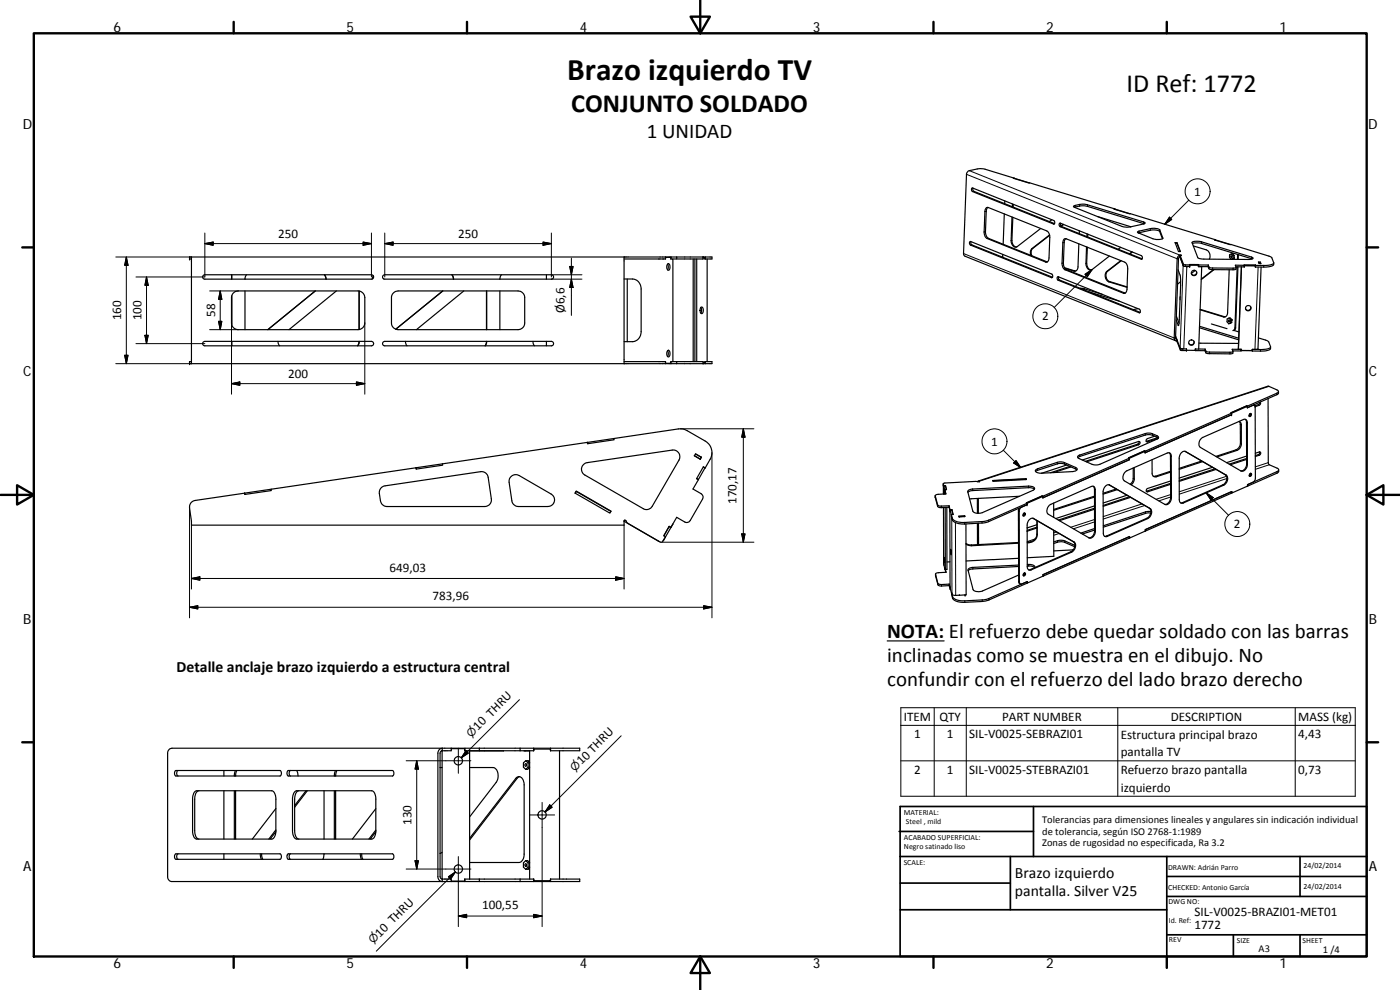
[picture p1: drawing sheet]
<svg xmlns="http://www.w3.org/2000/svg" width="420mm" height="297mm" viewBox="0 0 420 297" stroke-linecap="round" stroke-linejoin="round" font-family="sans-serif">
<g fill="none" stroke="#000" stroke-width=".36">
<path d="M291.7 56.4l24.6 9.8a.57 .57 0 0 1-.1 1l-24.4-9.7-.2-.4zM292 56.5v.4l.3 .5 24.2 9.7M304.2 53.5l4.8 1.4M304.3 53.5h-.2l30.4 9.2M304.3 53.4l-9.4-2.8-1.4 .1-2.6 .5-.6 .5-.2 .6-.9 23.8 .1 .5 63.5 25.6M57.5 77.1v32M187.3 77.7h12.4M187.3 77.1v32M187.3 77.1h-130.4v.6h.6M199.7 77.2h.1M199.7 77.1h-12.4M199.7 77.1h1.7"/>
<path d="M199.7 77.1v.6M199.7 77.7v-.5h1.6v.5h.6v30.8M200.4 79.2l.2 .8-.2 1M200.4 79.2a.54 .54 0 0 1 .6 .2 .54 .54 0 0 1 .1 .6 .69 .69 0 0 1-.7 1 1.55 1.55 0 0 1 0-1.8zM200.8 77.1v.1M201.4 77.1h9.6M201.4 77.1v.6M203.1 77.1v.6M208 77.7v30.8M208.5 77.7v30.8M209.1 77.7v30.8M211 77.1v.6h-9.1"/>
<path d="M211 77.1h2.7v.6h-2.1v-.4h-.6M211.7 77.1v.6M212.2 77.7v30.8M291.1 72.5l24.7 9.8a.6 .6 0 0 1-.2 1l-24.3-9.8a.71 .71 0 0 1-.2-1zM291.4 72.5l-.1 .5 .4 .5 24.2 9.7M296 62.4l.6-.1 17.5 7a2.09 2.09 0 0 1 1 2l-.3 6.1a.97 .97 0 0 1-1 1.2l-17.5-7a1.95 1.95 0 0 1-1-2l.3-6.4zM296.5 62.2l-.5 .9-.2 6.4a2.32 2.32 0 0 0 .9 2l17.6 7.1M300.9 76.3v.9M301.4 64.2l-.3 9.1M301.6 60.3l-.1 .8M303.7 65.1l-.2 7.1a1.47 1.47 0 0 0 1.8 1.8l7-5.4M303.9 61.2l-.1 .8"/>
<path d="M304 65.2l-.3 6.9a1.73 1.73 0 0 0 1.4 2M304.1 61.3v.8M315 70.5l-5.3 4.1a1.78 1.78 0 0 0-.3 2M315 70.6l-5.1 3.9a1.83 1.83 0 0 0-.2 2.2M315.7 65.9l-.8 .6M318 67l24.6 9.8a.58 .58 0 0 1-.1 1l-24.3-9.8a.7 .7 0 0 1-.2-1zM318.3 67v.5l.3 .4 24.2 9.8M319.1 67.3l-.7 .5M319.2 67.4l-.7 .5M319.4 71.8l.6-.2 17.5 7.1a2.09 2.09 0 0 1 .9 2l-.2 6.1a1.04 1.04 0 0 1-1 1.2l-17.6-7.1a1.91 1.91 0 0 1-.9-1.9l.3-6.4zM319.9 71.6l-.5 .9-.3 6.4a2.15 2.15 0 0 0 1 2l17.6 7M322.2 61.8l2.3-.5 1.7 .1 17.5 5.5-.3 .3-4.1 .9h-2.1l-14.9-6z"/>
<path d="M322.4 62.2l2.3-.5 1.6 .2 17.1 5.3M323.8 73.2l-.3 6.9a1.09 1.09 0 0 1-1.2 1.2l-2.7-.8M323.9 69.3v.8M326.1 74.1l-.2 4.9a1.48 1.48 0 0 0 1.9 1.9l5.1-4.1M326.2 70.2v.8M326.3 74.2l-.2 4.8a1.81 1.81 0 0 0 1.5 2M326.5 70.3l-.1 .8M329.4 65l10 3.1M334.4 62.8l30.3 9.1M334.5 62.7h.1M334.5 62.7h-.2l4.9 1.4M336.3 74.2l-.7 .6"/>
<path d="M336.3 78.2l-4.1 3.2a2.03 2.03 0 0 0 .6 3.2l5.4 1.6M336.5 78.3l-4.1 3.1a1.98 1.98 0 0 0 .6 3.1l5.3 1.6M339.7 75.6l-.7 .5M339.8 75.6l-.7 .6M341.4 69.5l4.3-1 1.8 .1 .6 .4 .9 2.4a3.1 3.1 0 0 1-3 .2l-4.5-1.7zM341.6 69.9l3.9-.9 2 .1 .5 .3 .9 2.2M352.7 72.8h.5l1.1 2.7h-.6zM352.7 72.9h.5l1 2.6M353.2 72.8v.2M354.1 77l1 2.8M354.1 77l-.4 .6-.9 23.8 .4 .4M354.1 77h.2"/>
<path d="M354.2 77.3h.1M354.2 77.3l1 2.6h1.8v-.4M354.3 76.8l-.1 .5M354.3 76.9l.9 2.5 1.8 .1M354.4 76.6a1.02 1.02 0 0 0-1.1 1l-.9 23.8a.73 .73 0 0 0 .9 .9M354.4 76.6h.1M354.4 76.6l-.1 .3M355.9 79.9h.3M357 79.5h2.7M357 79.6h2.7M357 79.4l2.7 .2M357.7 72.7l.9-.3 1.8 .1 15.6 4.9a.82 .82 0 0 1-1.1 .5l-13.6-.2-1.5-.2-.3-.2z"/>
<path d="M357.9 73.1l.8-.2 1.7 .1 15.4 4.7M358.1 73.8l3.9 1.2a2.07 2.07 0 0 1 .9 2.7M359.7 79.9v.1M359.7 79.9h.1M359.7 79.4v.5M359.7 79.6v.4h.9M359.7 79.5v.5M359.7 80h2.9l.4 .8 .7 .1h6.6l.6-.1 .1-.6M359.7 79.5h2.9M360.6 80h.1M362.6 79.5l.3 .7 .8 .2 6.6 .1 .7-.2-.3-.7h2.7M362.6 79.5v.5"/>
<path d="M364.6 72l4.8 1.4M364.7 71.9v.1M364.7 71.9l-.2 .1 16.8 5 .4 .4 .5 1.4a1.86 1.86 0 0 1-2.1 .8h-3.3M369.5 76.2h.6M370 76.2l.4 .5M370 77.6l-.5 .2M370 76.8l-.5-.6-.5 .2v.9l.5 .5M370 76.8v.8M370.1 76.2h-.1M370.4 76.7l-.4 .1M370.4 76.7v.8M370.4 77.5l-.8 .3"/>
<path d="M370.4 77.5l-.4 .1M371.4 76.3v1.5M371.7 76.4l-.1 1.4M373.4 79.7l3.4 .1M373.4 79.8v.3M373.4 79.6l3.4 .2M373.4 79.6v.5M376.8 79.8v.3M376.8 79.5l-.1 .3M376.8 79.5v.1M376.8 79.5l-3.4 .1M376.8 79.6v.5"/>
<path d="M377.7 78.6h.5l.2 .5h-.5zM377.7 78.8h.5l.1 .3M378.2 78.6v.3M382.3 78.9a1.16 1.16 0 0 1-1.4 1.1l-4.1 .1M61 82.7l.5-.3h50a.66 .66 0 0 1 .6 .7 .66 .66 0 0 1-.6 .7h-50a.65 .65 0 0 1-.6-.4 .65 .65 0 0 1 .1-.7zM69.5 89.3a2 2 0 0 1 2-2h36a2.08 2.08 0 0 1 2 2v7.6a2.04 2.04 0 0 1-2 2h-36a2 2 0 0 1-2-2M69.5 82.4v1.4M69.5 89v8.2M69.6 82.4v1.4M69.6 88.8v8.7M73.5 83.7v.1M73.5 87.3v11.6"/>
<path d="M74 82.4l-.5 1.3M94.6 87.3l-14.2 11.6M97.3 82.4l.5 1.4M97.4 82.4l.5 1.4M101 87.3l-14.3 11.6M107.7 87.3v11.6M107.8 87.3v11.6M112 82.7l-.2 1M115 82.7l.5-.3h50a.66 .66 0 0 1 .6 .7 .66 .66 0 0 1-.6 .7h-50a.65 .65 0 0 1-.6-.4 .65 .65 0 0 1 .1-.7zM118 88l.8-.6 .7-.1h36a2.05 2.05 0 0 1 2 2v7.6a2 2 0 0 1-2 2h-36a2 2 0 0 1-2-2v-7.6zM132.9 87.3l-14.1 11.5 14.1-11.5M135.6 82.4l.4 1.4"/>
<path d="M135.7 82.4l.4 1.4M139.2 87.3l-14.2 11.6M146 87.3v11.6M146.1 87.3v11.6M150 83.7v.1M150 87.3v11.6M150.5 82.4l-.5 1.3M164 82.4v1.4M187.3 83.7h2.5a2.8 2.8 0 0 1 2.6 3v12.8a2.84 2.84 0 0 1-2.6 3h-2.5M188.2 83.7v18.8M210.3 92.3a.5 .5 0 0 1 .6 0 .5 .5 0 0 1 .2 .6 .81 .81 0 0 1-.7 1.1l-.1-.1a1.58 1.58 0 0 1 0-1.6zM210.3 92.2l.3 .8-.3 1"/>
<path d="M317.3 83.1l.2-.1 24.4 9.8a.61 .61 0 0 1 0 1.1l-24.3-9.8-.3-.3zM317.7 83.1v.6l.3 .3 24.2 9.7M319.5 80.3l3.3 1M324.1 86.5l1.3 .2 5.3 1.6M326.9 87.6l9 2.7M341.5 92.6l-1.4 .3M353 94.9l.9 2.1M353.6 80.9l.6 1.7 .1 1.2-.4 12.4-.2 1.5-.7-1.6M354.2 89l-.1 .9M354.3 84.5l-.9 .8M358.7 81.2l-1.2 .9M359.1 81.6a.84 .84 0 0 1-.5 .9 .84 .84 0 0 1-1-.4"/>
<path d="M360 98.3l11.7 3.7M360 97.9l11.7 3.6M360.2 92.8l7.5 2.3M360.6 80l-.9 24.8M363.5 97.2l4.7 1.4M364.2 80.9l-3.7 2.8M364.4 80.9l-3.9 3M368.8 95.4h.4l.5 .5M368.8 95.4l-.5 .3-.1 .8 .6 .6M368.8 95.4l.5 .6v.8M368.9 80.9l-.5 12.9a1.09 1.09 0 0 1-1.2 1.3l-7-2.2M369.3 96.9v.1"/>
<path d="M369.3 97l-.5 .1M369.3 96.8l-.5 .3M369.6 96.8l-.3 .2M369.6 96.8h-.3M369.7 95.9l-.1 .9M369.7 95.9l-.4 .1M370.3 99.1l1.5 .5M370.9 80.1h2.5M371.3 80.1l-.7 18.3-.2 .6-.4 .2M371.5 80.1l-.7 18.2-.2 .6-.5 .3M372.6 80.1l-.9 24.7M373.4 80v.1"/>
<path d="M375.4 92.1a.83 .83 0 0 1-.6 1 .83 .83 0 0 1-1-.4M376.7 80l.1 .1M378.5 80.1l-1 24.5-1.7 .2v.4h-3.3M57.5 108.5h-.6v.6h130.4M61 102.7l.5-.3h50a.67 .67 0 0 1 .6 .7 .67 .67 0 0 1-.6 .7h-50a.66 .66 0 0 1-.6-.4 .66 .66 0 0 1 .1-.7zM69.5 102.4v1.4M69.6 102.4v1.4M83.4 102.4l.5 1.4M107.7 102.4l-.4 1.4M107.8 102.4l-.4 1.4M115 102.7l.5-.3h50a.67 .67 0 0 1 .6 .7 .67 .67 0 0 1-.6 .7h-50a.66 .66 0 0 1-.6-.4 .66 .66 0 0 1 .1-.7zM121.7 102.4l.4 1.4"/>
<path d="M146 102.4l-.4 1.4M146.1 102.4l-.5 1.4M160 102.4l.4 1.4M164 102.4v1.4M187.3 108.5h12.4M199.7 109.1h-12.4M199.7 109h.1M199.7 109.1h1.7M199.7 108.5v.6M199.7 108.5v.5h1.6v-.5h9.7v.6M200.4 105.3l.2 .7-.2 1M200.4 105.2a.54 .54 0 0 1 .6 .1 .54 .54 0 0 1 .1 .7 .66 .66 0 0 1 0 .7 .66 .66 0 0 1-.7 .3 1.52 1.52 0 0 1 0-1.8z"/>
<path d="M200.8 109v.1M201.4 109.1h9.6M201.4 108.5v.6M203.1 108.5v.6M211 108.9h.6v-.4h2.1v.6h-2.7M211.7 108.5v.6M352.8 100.9l1.4 3.6 1.9 .2M353.3 102.5v.1M353.3 102.6l1 2.5 1.8 .1v-.5M353.3 102.1v.4M354.2 104.5l.8 .2M356.1 104.7v.4h2.6v-.4"/>
<path d="M358.3 102.4a.83 .83 0 0 1-.5 1 .83 .83 0 0 1-1-.4M358.7 104.7l.1 .5M358.7 104.7l1 .1M358.8 104.7v.5M358.8 105.2h2.8M359.7 104.7l2 .1M359.8 102.9l11.9 .1M361.6 105.2l.3 .7 .9 .2 6.5 .1 .7-.2v-.5M361.7 104.8l.2 .6 .9 .2 6.3 .1 .9-.2-.2-.7h2.7v.5h-2.5M361.7 104.8l-.1 .4M371.6 104.7l.1 .1M371.7 104.8h.8v.3"/>
<path d="M372.5 105.2h3.3M375.8 105.2v.1M375.8 105.2h.1M377.7 101.4l2.9 1 .7 1.6a1.89 1.89 0 0 1-2.1 .8h-3.3l-.1 .5M380.6 119.6v19.4l.3 .4 2.4 1.1a.52 .52 0 0 1 .4 .5 .52 .52 0 0 1-.4 .5l-8.9 3.9v.4M381.3 104.1a1.11 1.11 0 0 1-1.4 1.2h-4.1M383.7 117.5v.5l-.3 .4-9 3.9M132.8 139.2l.1 .4-8 1.2-.1-.4M175.1 139.4l1.1-.6 25.5-3.8a2.01 2.01 0 0 1 2 .9 2.01 2.01 0 0 1 .1 2.1l-8.1 13.9a1.95 1.95 0 0 1-2.7 .7l-17.5-10.1a1.98 1.98 0 0 1-.4-3.1zM176.3 132.7l-51.4 7.6M176.3 132.7h.1M176.3 132.7l.1 .4"/>
<path d="M184.2 131.6l20.3-2.9 1.7 .5 5.5 3.2a4 4 0 0 1 1.4 5.4l-1.4 2.6-.6-.3M184.2 131.6l.1 .4-8 1.1v-.4M184.2 131.6l-7.9 1.1M208.4 136.7l1.7 1M208.7 136.2l1.7 1M208.7 136.2l1.8 1-.3 .6-1.8-1zM210.1 137.7l.1 .1M210.4 137.2l-.3 .5M210.4 137.2l.1 .1M320.1 139.5l-7.4 2.5M321 140l-5.7 1.8M323.6 136.7l20.1-6.6 1.7-.1 1.8 .7a.52 .52 0 0 1 .5 .5 .52 .52 0 0 1-.5 .6l-17.6 7.6-1.9-.1-4-1.8-.3-.4z"/>
<path d="M324.8 138l16.9-5.5a.5 .5 0 0 1 .5 .5 .5 .5 0 0 1-.5 .5l-15.6 5.1M338.9 137.9l-25.9 11.5v-.5l-4.8 2.1M338.9 137.5l-25.9 11.4M338.9 137.5v.4M341.8 132.5l-.2 .7-15.9 5.2M343.5 135.3v.1M343.6 135.4l-4.7 2.1v.4M343.6 135.4l-.2-.1-4.7 2.1M343.7 135.4l39.5-17.4a.51 .51 0 0 0 .5-.5 .51 .51 0 0 0-.5-.5l-2.7-1.1-86.9 28.4M343.7 135.4l-.1 .4M343.7 135.4l-.2-.1-4.8 2.1 .2 .1M345.7 137.9l.1 4.1a.97 .97 0 0 0 1.3 1l4.2-1.4"/>
<path d="M346.5 130.9l-2.1 .7a.5 .5 0 0 0-.5 .5 .5 .5 0 0 0 .5 .5l3.2-1M347.4 131.3l-3.4 1.1M347.6 131.5l-2.2-1h-1.4l-19.9 6.4-.6 .4M350.9 135.9l.4 .9v12.4a1.97 1.97 0 0 1-1.7 2.1M354.6 135.8l.6-.4 .6 .1 12.2 7.1a1.96 1.96 0 0 1-.7 3l-12.2 5.3a.87 .87 0 0 1-.9-.1 .87 .87 0 0 1-.3-.9v-12.7zM355.6 135.4l12.2 7.1a1.97 1.97 0 0 1-.8 3l-12.1 5.3-.6 .1M360.5 131.6l12.7-5.7a.85 .85 0 0 1 .9 .1 .85 .85 0 0 1 .2 .9l.1 12.4a1.78 1.78 0 0 1-1.9 2l-12.3-7.1a1.9 1.9 0 0 1 .3-2.6zM360.6 138.3l-6.7 2.2M361 138.5l-7.1 2.3M364.9 136.9l6-1.9a2.15 2.15 0 0 0 1.4-2l-.1-5.6-.3-1 .6 .9v5.9a2.22 2.22 0 0 1-1.3 1.9l-6 2M369.4 123.9l4.7-2.1 .2 .1v.5l1.8-.8 .5 .3 .1 22-.6 .8-1.7 .7v.5l-4.7 2v-.4M373.7 125.8l.4 .7v12.7a1.93 1.93 0 0 1-1.7 2.1"/>
<path d="M374.1 136.8l-6 2M374.1 137.6l-5.2 1.7M374.1 121.8h.1M374.1 137.8l-4.9 1.6M374.3 122.3h.1M374.4 122.3v-.4l-.3-.1-4.7 2.1 .2 .1v.4l-26 11.5v-.5M375.1 124.1v.3l-.2 .3M375.3 124.1v.4l-.4 .4M376.2 121.5l.2 .1M376.7 136l1.2-.4a.49 .49 0 0 1 .5 .5 .49 .49 0 0 1-.5 .5l-1.2 .4M378 120.7l-.3 .7-1.1 .4M378 135.6l-.1 .7-1.2 .4"/>
<path d="M378.2 120.6a.62 .62 0 0 1-.3 1l-1.3 .4M81.4 146.8v.4l-8 1.2v-.4l.1 .4M114.3 146.4l1.3-.6 28.6-4.3a2 2 0 0 1 2.3 1.7l1 6.5a1.98 1.98 0 0 1-2 2.3h-29.3a2.05 2.05 0 0 1-2-1.7l-.4-2.6zM124.8 140.4l-66.2 9.8a1.98 1.98 0 0 0-1.7 2.2l.6 5.2h129.8v-.5a.67 .67 0 0 1 .2-1l1 1M124.9 140.3l-.1 .1M124.9 140.3l.1 .4M153.3 143.1a2 2 0 0 1 2.5-.4l9.6 5.6a2 2 0 0 1 .9 2.2 2 2 0 0 1-1.9 1.5h-8.8a2.05 2.05 0 0 1-2-1.7l-.8-5.9zM172.9 147.4l.1 .1M172.9 147.3l10.5 6.1-.4 .6-10.4-6zM173 147.5l10.4 6M173 147.5l-.3 .5M187.3 156.4l11 6.3 .5-.1 .9-1.5"/>
<path d="M200.8 158l-1.6 2.8M200.8 158l.5 .3M200.9 157.9l-.1 .1M201.3 158.3l-1.6 2.8M201.9 157.2l-.6 1.1M209.1 143.6l.5 .3M209.6 143.9l-1.6 2.8 2.4 1.4 .5 .6 .1 .6-3.9 6.9-.3 .4-1.1 .1-2.6-1.5-1.7 3-.6-.3-1.6 2.8 .5 .4M209.6 143.9h.1M211.1 140.1l.5 .3M211.1 140.1l-2 3.5M211.6 140.4l-2 3.5-.5-.3M211.6 140.4h.1"/>
<path d="M280.7 148.7l.7 3.3 .9 .3 2.5-.1M283.1 145.2l.2 .5M283.1 145.2l.1 .9M283.1 145.7l.1 .5 .1-.5M283.1 145.8v2.4M283.3 145.7h.5l.3 1.2h-.5v.5M283.4 148.2l-.1-.4v.4M283.5 147.4h.1M283.5 147h.1M283.5 147v.4M283.5 147.4l.1 .4M283.6 147.4l.2 .8"/>
<path d="M283.6 147.8h.1M283.6 147.8v.4M283.7 152.3v18.6M283.8 145.7v.2M284 146.9l-.3-1.1h-.5l.7 2.4-2.5 .1-.7 .5 .8 2.9 .6 .1h2.7M284.2 152.2v18.6l-.5 .1-.5-2v-16.6M284.8 151.8v.4M284.8 151.8l.3 1.1M284.8 152.2l.3 1.2M285.1 153.2v22.9l.5 2M285.1 152.9v.5M285.2 153.1l-.1 .3"/>
<path d="M285.7 152.9l.4 1.5h-.6M285.7 152.9v.2M285.7 152.9h-.6M285.7 153.1h-.5l.3 1.3M285.7 153.1l.3 1.3M287.9 155h1.6M287.9 155.1h.1M289.5 154.7v.3M289.5 154.7v.2M289.5 154.7l-1.7 .2v.2l1.7-.1M289.9 157.2l.1 21.3-2.1 .1M290.7 147.1l1.2-.4 16.8-.8a1.65 1.65 0 0 1 1.8 .7l-.5 .5-15.2 6.7-.8 .2a2.06 2.06 0 0 1-2-.6l-1.6-5.8z"/>
<path d="M293.3 149.6v4.4M293.3 157l.1 6.4M293.5 144.4l.5 .1zM293.5 144.5l-9.9 .4-.5 .3M293.6 149.5v4.5M293.7 157v6.4M305.9 148.9l-14.9 .8M305.9 152.5l-.3 .8 .1 21.2 .2 .6 .3 .2M307.2 154.1l.1 .2-.3 .2M307.4 153.9v.6l-.3 .2M307.9 143.6l.1 .3-10 .5-.1-.2 10-.6v.3l-.1-.2-9.9 .6M308.2 151.4l-11.8 5.3-1.3 .2-5.6 .3a3.8 3.8 0 0 1-3.7-1.2l-.3-1.6"/>
<path d="M308.2 151l-11.8 5.2-1.3 .3-6.1 .3a3.5 3.5 0 0 1-3.2-1.3l-.3-1.1M308.2 151v.4l-1.8 .9-.5 .9v21.4l.2 .6 .4 .1 1.8-.8M308.3 159.4h.1M308.3 158.4h.1M308.9 155.9l.7-.4 .6 .1 12.2 7a1.99 1.99 0 0 1-.8 3.1l-12.1 5.3a.82 .82 0 0 1-.9-.1 .82 .82 0 0 1-.3-.9v-12.4l.1-.9zM310 155.5l12.1 7.1a1.97 1.97 0 0 1-.7 2.9l-12.7 5.5M310.4 146.8l-.4-.3-1.1-.2-17 .9-.8 .1-.6 .4M311 140.9l7.1-2.3 1.1 .1 3.6 1.6a.61 .61 0 0 1 .4 .7 .61 .61 0 0 1-.8 .4l-9.8 .6a1.43 1.43 0 0 1-1.9-.9zM311.2 156.2v4a2.64 2.64 0 0 1-2.9 2.4M311.2 157.4l-2.9 1M311.2 158.2l-2.9 .9M311.2 158.4l-2.9 1"/>
<path d="M311.3 156.2v4.2a2.62 2.62 0 0 1-3 2.5M312.8 148.8v.1M313 148.9l-.3-.1-4.7 2.1M313 148.9v.4M313 148.9l-.2-.1-4.8 2.1 .2 .1M314.9 151.6l12.6-5.6a.84 .84 0 0 1 .9 .1 .84 .84 0 0 1 .3 .8v12.5a1.74 1.74 0 0 1-1.9 2l-12.2-7.1a1.83 1.83 0 0 1 .3-2.7zM316.2 159.1l.1 7.8-8 .4M316.2 150.9v4.3M321.4 140.1l-5.1 1.7M323.2 141l-3.7-1.8-1.4-.2-6.7 2.1-.6 .4M328.1 145.9l.4 .9v12.5a1.93 1.93 0 0 1-1.7 2.1M328.5 149.1l-12.3 4"/>
<path d="M328.5 148.9l-12.3 4M328.5 158.6l-4.2 1.4M328.5 159l-3.7 1.2M328.5 151.8l-11.7 3.8M328.5 152.5l-10.9 3.5M328.5 152.8l-10.6 3.4M332.8 145.5l12.4 7.1a1.96 1.96 0 0 1-.7 3l-12.2 5.4a.84 .84 0 0 1-.9-.2 .84 .84 0 0 1-.3-.8v-12.4a1.83 1.83 0 0 1 1.9-2.1M335 146.7l-3.9 1.3M335.3 146.9l-4.2 1.4M337.7 141.6l12.6-5.7a.84 .84 0 0 1 .9 .1 .84 .84 0 0 1 .3 .9l.1 12.5a1.78 1.78 0 0 1-2 2l-12.2-7.1a1.88 1.88 0 0 1 .3-2.7zM338.2 148.6l-7.1 2.3M339 149l-7.9 2.7"/>
<path d="M339.3 149.2l-8.2 2.7M340.1 140.4l-.1 3.7-.8 1.2M340.4 140.3v3.7l-.3 .8-.6 .7M343.7 159.3h.1M343.8 158.9v.4M345 152.5a1.98 1.98 0 0 1-.8 3l-12.7 5.4M345.3 153.9l-1.3 .1-12.9 4.2M345.4 153.5l-1.6 .1-12.7 4.2M351.3 145l-7.3 2.4M351.3 144.3l-6.9 2.3a.5 .5 0 0 0-.4 .5 .5 .5 0 0 0 .5 .5l6.8-2.3M351.3 141.4l-4.5 1.5h-.7M363.9 140.2l-10 3.2"/>
<path d="M364.7 140.7l-10.8 3.5M365 140.8l-11.1 3.6M369.7 147.5v.4l-25.9 11.4M369.7 147.5l-26 11.4v.4l-4.7 2.1v-.4M374.4 145.8h.1M375.1 142.1l.1 .3-.3 .2M375.3 142l.1 .4-.4 .5M383.7 141v.5l-.4 .5-8.9 3.8M197.6 162.4l.3 .1M199.7 161.1h.1M199.7 161.1l-.7 1.1M280.8 172.3l.8 2.9 .7 .2 2.6-.1"/>
<path d="M280.8 172.3l.8 3.3 .7 .2 2.6-.1M283.2 168.7h.1M283.2 168.7l.1 .9M283.2 168.6v.1M283.4 167.3l.1 1.6zM283.6 170.8h.1M283.6 170.6l.2 1.1M283.7 170.9l.3 .8-2.8 .2-.4 .4M284.9 175.3v.4M284.9 175.7l.3 1.2M284.9 175.3l.3 1.1M285.1 168.6h-.9"/>
<path d="M285.2 176.9h.1M285.2 176.4v.5M285.2 176.4h.1M285.3 164.8l.1 1.7zM285.6 177.9h.1M285.6 177.9a.93 .93 0 0 0 1.2 .7h1.2M287.9 178.6h.1M288 178.6h.1M305.7 162.8l-14.2 .7-1.6-.4M305.7 163l-14.1 .7-1.7-.5M305.7 167.5l-15.8 .8M305.7 169.5l-13.7 .7a1.25 1.25 0 0 0-1.5 .9l1.5 5.8a2.55 2.55 0 0 0 2.9 .4l10.8-4.8"/>
<path d="M305.7 170l-14.3 .8-.8 .4M307.3 172l.1 .3-.3 .2M307.5 171.9l-.1 .6-.3 .2M308.3 174.5v.4l-11.9 5.2-1.6 .4-5.7 .2a3.6 3.6 0 0 1-3.2-1.2l-.3-1.6M308.3 174.5l-12.2 5.3-7 .5a3.4 3.4 0 0 1-3.2-1.3l-.3-1.1M308.3 169.4h.4a1.43 1.43 0 0 1 1.9 .8l-1-.3-1.3-.1M313 172.8h.1M313.1 172.8l25.9-11.4v-.4l-26 11.4v.5l-4.7 2v-.4M313.1 172.4v.4M316.3 163.1l1.3-.5h1.5l3.4 1.4M316.3 162.6l1.6-.5h1.2l3.5 1.5M322.1 165l-5.8 .3"/>
<path d="M266.3 192.3h17M52.6 231.3l31.4-.1a1.02 1.02 0 0 1 0 1.6h-31.2a1.04 1.04 0 0 1-.2-1.5zM53.5 231.2a.99 .99 0 0 0 0 1.6M58.3 237.7l.7-.4h22.5a2.21 2.21 0 0 1 1.3 2.5l-.1 10.2a1.89 1.89 0 0 1-1.2 1.8h-22.5a2.14 2.14 0 0 1-1.2-2.5v-9.9zM59.7 237.3a2.13 2.13 0 0 0-1.3 2.5l.1 9.8a1.96 1.96 0 0 0 1.2 2.2M67.2 231.2v1.6M67.2 237.3v14.5M70.3 232.8h.1M70.3 237.3v14.5M70.7 231.2l-.4 1.6M70.7 232.8h.1M70.7 237.3v14.5"/>
<path d="M71 231.2l-.3 1.6M86.4 231.2h31.4a1.02 1.02 0 0 1 0 1.6h-31.3a1.09 1.09 0 0 1-.1-1.6zM87.2 231.2a1.05 1.05 0 0 0 0 1.6M88.5 237.5l.5-.2h22.5a2.15 2.15 0 0 1 1.3 2.5v9.8a2.02 2.02 0 0 1-1.3 2.2h-22.5a2.2 2.2 0 0 1-1.2-2.5v-9.9l.3-1.3zM89.1 231.2l.3 1.6M89.7 237.3a2.18 2.18 0 0 0-1.3 2.5v9.8a2.02 2.02 0 0 0 1.3 2.2M91.9 237.3l-3.5 4.4M92.2 237.3l-3.8 4.9M97.2 237.3v14.5M100.3 232.8h.1M100.3 237.3v14.5M100.7 231.2l-.4 1.6"/>
<path d="M100.7 232.8h.1M100.7 237.3v14.5M101.1 231.2l-.4 1.6M132.1 230.3h.6M132.3 230.3h-.2M132.6 225.3h.1M132.7 225.3h.1M132.7 225.3v38.5M132.7 225.3l-.5 .2-.1 .5v37l.1 .5 .5 .3M132.7 225.3h2.7v-.7h4v.7h1.5v38.5M132.7 224.5h-81.1a1.46 1.46 0 0 0-1.3 1.5v37a1.39 1.39 0 0 0 1.3 1.5h81.1M132.7 224.5v.8"/>
<path d="M132.7 224.5a1.46 1.46 0 0 0-1.3 1.5v37a1.38 1.38 0 0 0 1.3 1.5M135.4 224.5h-2.7M135.4 224.5h4.1v.8M135.4 224.5v.1M139.5 224.5h4.4M140.9 225.3h3M140.9 230.3h7a2.78 2.78 0 0 1 1.2 4.2l-8.2 10.6M143.9 225.3h12.2M143.9 224.5h12.2M143.9 224.5v.8M151.1 225.3h-10.2M155.9 233l-.7 .6-14.3 18.4"/>
<path d="M156.1 224.5h17.9v.8h-8.8M156.1 225.3h4.1M156.1 224.5v.8M157.3 225.3h1.7M157.6 229.2a.31 .31 0 0 1 .4 .3 .31 .31 0 0 1-.4 .3zM157.7 225.3h.1M157.8 228.2h.7l.5 .6M158.5 230.2l-.7 .6M158.5 228.9l-.7-.7-.7 .7v1.3l.7 .6M158.5 230.2h.5M158.5 228.9h.5M158.5 228.9v1.3"/>
<path d="M159 225.3v38.5M159 230.3l-.6 .5h-.6M160.2 224.5v.8M160.2 225.3v-.6h5v.6M165.2 224.5v.8M167.9 225.3v38.5M52.6 256.3l31.5-.1a1.07 1.07 0 0 1-.1 1.6h-31.2a1.04 1.04 0 0 1-.2-1.5zM53.5 256.2a.99 .99 0 0 0 0 1.6M67.2 256.2v1.6M78.1 256.2l.4 1.6M78.5 256.2l.3 1.6M82.8 249.6l-1.7 2.2"/>
<path d="M82.8 242.6l-7.1 9.2M82.8 249l-2.1 2.8M86.4 256.2h31.4a1.02 1.02 0 0 1 0 1.6l-31.5-.1a1.23 1.23 0 0 1 .1-1.5zM87.2 256.2l-.4 .8 .4 .8M97.2 256.2l-.3 1.6M108.1 256.2l.4 1.6M108.6 256.2l.3 1.6M112.8 249.6l-1.7 2.2M112.8 249.1l-2.1 2.7M112.8 242.6l-7 9.2M132.1 256v.1M132.7 255.7l-.6 .4"/>
<path d="M140.9 251.5l13.9-17.9a1.3 1.3 0 0 1 1.5-.5 1.3 1.3 0 0 1 .8 1.3l.2 .7v21.2a2.27 2.27 0 0 1-1.6 2.5h-14.8M157.6 259.2a.3 .3 0 0 1 .4 .3 .3 .3 0 0 1-.4 .3zM157.8 258.2l.7 .7v1.3M157.8 258.2h.6l.6 .5M157.8 258.2l-.7 .7v1.3l.7 .6M158.5 258.9h.5M132.7 263.8h.1M132.7 263.8v.7M135.4 264.4v.1M139.5 263.8v.7M143.9 264.5h12.2M143.9 263.8h-4.5v.6h-4v-.6h-2.7"/>
<path d="M143.9 263.8v.7M143.9 263.8h12.2M143.9 264.5h-11.2M156.1 263.8v.7M156.1 263.8h4.1M158.5 260.2l-.7 .6M158.5 260.2h.5M159 260.3l-.5 .5h-.7M160.2 263.8v.7M160.2 263.8v.4h5v-.4M165.2 263.8h8.8v.7h-17.9M165.2 263.8v.7"/>
<circle cx="369.5" cy="77" r=".25"/>
<circle cx="358.3" cy="81.9" r=".82"/>
<circle cx="368.9" cy="96.3" r=".25"/>
<circle cx="374.6" cy="92.4" r=".82"/>
<circle cx="357.5" cy="102.8" r=".81"/>
<circle cx="375.2" cy="124.6" r=".44"/>
<circle cx="307.4" cy="154.5" r=".43"/>
<circle cx="375.3" cy="142.6" r=".42"/>
<circle cx="307.4" cy="172.4" r=".42"/>
<circle cx="137.5" cy="228.3" r="1.26"/>
<circle cx="162.7" cy="244.5" r="1.25"/>
<circle cx="137.6" cy="260.8" r="1.25"/>
</g>
<g fill="#000">
<circle cx="56.9" cy="77.7" r=".18"/>
<circle cx="56.9" cy="77.1" r=".18"/>
<circle cx="357" cy="79.9" r=".18"/>
<circle cx="56.9" cy="109.1" r=".18"/>
<circle cx="56.9" cy="108.5" r=".18"/>
<circle cx="356.1" cy="105.1" r=".18"/>
<circle cx="372.5" cy="104.8" r=".18"/>
<circle cx="369.6" cy="124.4" r=".18"/>
<circle cx="285.2" cy="153.4" r=".18"/>
<circle cx="308.2" cy="151.4" r=".18"/>
<circle cx="289.6" cy="178.5" r=".18"/>
</g>
<g fill="none" stroke="#000" stroke-width=".3">
<path d="M290.1 52.3l63.2 25.3h.4M290.9 51.2l63.2 25.4 .1 .4v-.4M292.3 57.4l-.5 .1M34.7 77.1h22.8M37.9 77.1v32M37.9 77.1l.5 2.5h-1zM61.5 69.9v13.2h-20.7M61.5 73.1l2.5-.5v1zM61.5 73.1h50M109 72.6l2.5 .5-2.5 .5zM111.5 69.9v13.2M115.5 69.9v13.2"/>
<path d="M115.5 73.1l2.5-.5v1zM115.5 73.1h50M163 72.6l2.5 .5-2.5 .5zM165.5 69.9v13.2M171 79.9h1l-.5 2.5zM171.5 77.4v17.2M289.2 76.1l63.2 25.3h.4M291.7 73.5h-.4M295.8 69.5l-.5 .1M296 63.4l-.4 .1M296.7 71.5l-.4 .1M303.7 72.1l-.2 .1"/>
<path d="M309.9 74.5l-.2 .1M314.2 78.5l-.4 .1M316.4 67.2h-.2M318.6 67.9l-.4 .1M319.1 78.9l-.4 .1M319.4 72.8h-.4M322.7 61.6v.5M324 61.3v.5M326.1 79h-.2M326.4 61.4l-.1 .5M341.9 69.3v.5M342.7 77.7l-.2 .1"/>
<path d="M343.2 66.6v.5M345.2 68.6v.5M348.1 69l-.1 .4M349 71.4v.1M351 65.2l.7 .6-2.1 1.5zM354.3 76.9l-.1 .4M354.4 76.6v.1M355.1 79.7l-.9 24.7M355.1 79.7h.1M355.2 79.3v.5M355.7 79.5v.4M356.2 79.9h.1"/>
<path d="M356.2 79.9l-.9 24.8M356.8 60l-7.2 7.3M360.6 72.6v.4M375.6 77.1v.5M379.3 79.7v.4M44 83.1v20M44 83.1l.5 2.5h-1zM62.9 98.9h8.6M62.9 87.3h8.6M65.6 96.4h1l-.5 2.5zM66.1 87.3l.5 2.5h-1zM66.1 87.3v11.6"/>
<path d="M69.5 96.9v21.4M109.5 96.9v21.4M165.5 82.4h9.2M165.5 83.8h9.2M171.5 83.8l.5 2.5h-1zM315.8 83.2l-.2 .1M318 84l-.4 .1M320.1 80.9h-.5M322.5 81.3h-.2M325.4 86.7v.3M325.6 82.3l2.2-1.4-1.5 2.1zM327.8 80.9l-11.4 11.3"/>
<path d="M332.4 81.4h-.2M333 84.5l-.2 .1M337.6 87.9l-.4 .1M342.1 93.8l-.2 .1M353.6 97.6h.1M362.8 80.1v.5M363.9 80.4v.5M367.4 95l-.2 .1M370.1 80.5l-.1 .4M370.8 98.3l-.2 .1M377.6 80.1l-1 24.7M34.7 109.1h22.8"/>
<path d="M37.4 106.6h1l-.5 2.5zM40.8 103.1h20.7M43.5 100.6h1l-.5 2.5zM69.5 115.1l2.5-.5v1zM69.5 115.1h40M107 114.6l2.5 .5-2.5 .5zM352.9 101.6l.3 .2M353.2 101.9v.4M353.3 102l-.1 .3M353.3 102.2v.4M354.3 104.5l-.1 .5M354.8 104.7v.5"/>
<path d="M361.9 105.3v.5M363 105.6v.5M369.1 105.7v.5M378.3 104.9v.4M380.8 115.9l-86.9 28.6M383.2 118v.4M204.2 128.7h22.1M213.7 135.8v49.6M223.1 128.7v34M223.1 128.7l.5 2.5h-1zM301.1 135.1l5.3 5.2M304.9 138.2l1.5 2.1-2.2-1.4z"/>
<path d="M317.3 138.7v.5M319.5 138.8v.4M324.1 136.5v.4M341.4 133.3l.3 .2M343.7 130.1v.4M344.1 132.4l.3 .2M345.9 130.2v.4M347.2 130.7v.5M351.3 136.8l.2 .1M355.7 135.4l.1 .1M370.9 135l.3 .1M372.2 127.4l.3 .1"/>
<path d="M372.3 133l.2 .2M374.1 126.7l.2 .2M374.1 139.2l.3 .1M376 121.6h.1M377.6 121.4l.3 .2M377.6 136.4l.3 .2M380.6 138.8l-3.9 1.3M380.9 139.4l-4.2 1.4M56.9 152.1v33.3M57.5 157.6v19.1M187.3 157.6v19.1M280.7 148.8v.4"/>
<path d="M281.4 151.5v.4M282.5 151.8v.5M283.1 145.2v.4M283.2 145.8l-.1 2.4M283.2 152.3v16.6M285.6 155.3l.1 22.9M285.8 155.5v.5M286.7 156.8l.1 21.8M289.5 156.8v.4M291.9 146.7v.5M294 144.4v.1M294.7 156.5v.4"/>
<path d="M296.7 156.1v.4M305.6 153.3l.3 .1M306.6 152.2h.1M308.3 159.4h.1M308.7 145.9v.4M310 155.5l.2 .1M311.4 140.7v.4M317.1 159.6l-.8 .3M322.8 140.3v.4M328.5 146.8l.2 .1M328.5 156.6l-6.4 2.1M328.5 159.3l.2 .1"/>
<path d="M328.5 155.9l-7.2 2.3M332.8 145.5h.2M340.1 143.6l.3 .1M342.7 151.2l-11.6 3.8M343.5 151.7l-12.4 4M343.8 153.6v.5M344.1 147.4l.4 .2M344.2 155.5l.3 .1M345 152.5l.2 .1M346.8 142.9l.3 .1M351.3 148.4l-4.3 1.4M351.3 149.2l.3 .2"/>
<path d="M351.3 149.1l-3.5 1.2M354.9 150.8l.2 .1M362 147.9l2.1 1.4-.7 .7zM362 147.9l6.7 6.7M367 145.5l.3 .1M367.8 142.5l.2 .1M368.1 142.9l-14.2 4.7M368.2 143.6l-14.3 4.7M383.3 141.5v.5M57.5 173.6l2.5-.5v1zM57.5 173.6h129.8M184.8 173.1l2.5 .5-2.5 .5z"/>
<path d="M198.6 162.7h27.7M222.6 160.2h1l-.5 2.5zM280.8 172.3v.5M281.4 175l.1 .4M282.6 175.4v.4M283.2 168.7v.4M285.9 179v.5M291.5 163.5l.1 .2M292 170.2v.5M296.8 179.6v.4M305.7 174.5l.2 .1M308.7 169.4v.4"/>
<path d="M308.7 162.6l.1 .2M309.2 170.9l.3 .1M310.6 161.7l-2.3 .8M311.2 160.2l.1 .2M317.4 162.2v.5M317.9 160.1l-1.6 .5M319.6 162.3v.5M321.4 165.5l.2 .2M322.1 162.6h.3M332.1 160.8l.2 .2M56.9 182.2l2.5-.5v1zM56.9 182.2h156.8"/>
<path d="M211.2 181.7l2.5 .5-2.5 .5zM289.5 180.3v.4M294.8 180v.5M155.9 209.9l-17.5 17.5M270.4 212.3h136.3v26.6h-136.3zM270.4 217.6h136.3M280.4 212.3v26.6M290 212.3v26.6M335.5 212.3v26.6M388.7 212.3v26.6M125.1 228.3v32.5M125.1 228.3l.5 2.5h-1z"/>
<path d="M137.6 224.5v7.5M139.8 225.3l.8 .7-2.2 1.4zM141.3 228.3h-19.4M186.4 220.8l-22.8 22.8M270.4 228.3h136.3M124.6 258.3h1l-.5 2.5zM137.6 257v21M159 244.5h7.4M162.7 240.7v37.3M165 241.5l.7 .7-2.1 1.4zM134.6 263.1l2.1-1.5-1.5 2.2zM136.7 261.6l-23.8 23.8"/>
<path d="M137.6 274.8l2.4-.5v1.1zM137.6 274.8h25.1M141.3 260.8h-19.4M160.2 274.3l2.5 .5-2.5 .6z"/>
<circle cx="359.4" cy="57.4" r="3.8"/>
<circle cx="313.7" cy="94.9" r="3.7"/>
<circle cx="298.5" cy="132.4" r="3.7"/>
<circle cx="371.3" cy="157.2" r="3.7"/>
</g>
<g fill="none" stroke="#000" stroke-width=".71">
<path d="M10.1 10h400.1v277h-400.1zM70.1 6.6v3.4M140.2 6.6v3.4M207.3 5h5.8l-2.9 5zM210.2 0v10M280.2 6.6v3.4M350.2 6.6v3.4M6.7 74.2h3.4M410.2 74.2h3.4M.2 148.5h9.9M5.1 145.6l5 2.9-5 2.9zM410.2 148.5l5-2.9v5.8z"/>
<path d="M410.2 148.5h9.9M6.7 222.7h3.4M410.2 222.7h3.4M70.1 287v3.4M140.2 287v3.4M210.2 287l2.9 5h-5.8zM210.2 287v10M280.2 287v3.4M350.2 287v3.4"/>
</g>
<g fill="none" stroke="#000" stroke-width=".51">
<path d="M269.8 249.5h40.4M270.1 257h140.1M270.1 242h140.1v45h-140.1zM303.2 257v16M310.2 242v15M350.2 257v30M390.2 257v12M270.1 273h80.1M270.1 265h33.1M350.2 269h60M350.2 263h60M350.2 280.5h60"/>
<path d="M370.2 280.5v6.5M390.2 280.5v6.5"/>
</g>
<g fill="#000" stroke="#000" stroke-width=".3">
<path d="M37.9 77.1l.5 2.5h-1zM61.5 73.1l2.5-.5v1zM109 72.6l2.5 .5-2.5 .5zM115.5 73.1l2.5-.5v1zM163 72.6l2.5 .5-2.5 .5zM171 79.9h1l-.5 2.5zM351 65.2l.7 .6-2.1 1.5zM44 83.1l.5 2.5h-1zM65.6 96.4h1l-.5 2.5zM66.1 87.3l.5 2.5h-1zM171.5 83.8l.5 2.5h-1zM325.6 82.3l2.2-1.4-1.5 2.1z"/>
<path d="M37.4 106.6h1l-.5 2.5zM43.5 100.6h1l-.5 2.5zM69.5 115.1l2.5-.5v1zM107 114.6l2.5 .5-2.5 .5zM223.1 128.7l.5 2.5h-1zM304.9 138.2l1.5 2.1-2.2-1.4zM362 147.9l2.1 1.4-.7 .7zM57.5 173.6l2.5-.5v1zM184.8 173.1l2.5 .5-2.5 .5zM222.6 160.2h1l-.5 2.5zM56.9 182.2l2.5-.5v1zM211.2 181.7l2.5 .5-2.5 .5z"/>
<path d="M125.1 228.3l.5 2.5h-1zM139.8 225.3l.8 .7-2.2 1.4zM124.6 258.3h1l-.5 2.5zM165 241.5l.7 .7-2.1 1.4zM134.6 263.1l2.1-1.5-1.5 2.2zM137.6 274.8l2.4-.5v1.1zM160.2 274.3l2.5 .5-2.5 .6z"/>
</g>
<text font-size="9.4" x="170.2" y="24.1">Brazo izquierdo TV</text>
<g font-size="7.9">
<text x="338.1" y="27.7">ID Ref: 1772</text>
<text x="171.4" y="33.6">CONJUNTO SOLDADO</text>
</g>
<g font-size="6.3">
<text x="194.1" y="41.3">1 UNIDAD</text>
<text x="266.2" y="191.4">NOTA: El refuerzo debe quedar soldado con las barras</text>
<text x="266.2" y="198.6">inclinadas como se muestra en el dibujo. No</text>
<text x="266.2" y="205.8">confundir con el refuerzo del lado brazo derecho</text>
</g>
<g font-size="4.7">
<text x="53" y="201.6">Detalle anclaje brazo izquierdo a estructura central</text>
<text x="304.6" y="263.5">Brazo izquierdo</text>
<text x="304.6" y="268.9">pantalla. Silver V25</text>
</g>
<g font-size="4.2">
<text x="34" y="9.6">6</text>
<text x="104" y="9.6">5</text>
<text x="174" y="9.6">4</text>
<text x="244" y="9.6">3</text>
<text x="314" y="9.6">2</text>
<text x="384" y="9.6">1</text>
<text x="6.8" y="38.7">D</text>
<text x="410.6" y="38.7">D</text>
<text x="7" y="112.9">C</text>
<text x="410.8" y="112.9">C</text>
<text x="7" y="187.1">B</text>
<text x="410.8" y="187.1">B</text>
<text x="7" y="261.3">A</text>
<text x="410.8" y="261.3">A</text>
<text x="34" y="290.4">6</text>
<text x="104" y="290.4">5</text>
<text x="174" y="290.4">4</text>
<text x="244" y="290.4">3</text>
<text x="314" y="290.4">2</text>
<text x="384" y="290.4">1</text>
</g>
<g font-size="3.9">
<text x="358.4" y="58.7">1</text>
<text x="83.5" y="71.5">250</text>
<text x="137.5" y="71.5">250</text>
<text x="64.5" y="95.1" transform="rotate(-90 64.5 95.1)">58</text>
<text x="169.4" y="93.9" transform="rotate(-90 169.4 93.9)">Ø6,6</text>
<text x="36.4" y="96.1" transform="rotate(-90 36.4 96.1)">160</text>
<text x="42.4" y="96.1" transform="rotate(-90 42.4 96.1)">100</text>
<text x="312.7" y="96.2">2</text>
<text x="86.5" y="113.6">200</text>
<text x="297.5" y="133.7">1</text>
<text x="221" y="151.2" transform="rotate(-90 221 151.2)">170,17</text>
<text x="370.3" y="158.5">2</text>
<text x="116.9" y="171.5">649,03</text>
<text x="129.8" y="180.1">783,96</text>
<text x="143.4" y="219.4" transform="rotate(-45 143.4 219.4)">10 THRU</text>
<text x="271.2" y="216.2">ITEM</text>
<text x="274.4" y="221.6">1</text>
<text x="281.9" y="216.2">QTY</text>
<text x="284.2" y="221.6">1</text>
<text x="290.9" y="221.6">SIL‐V0025‐SEBRAZI01</text>
<text x="300.8" y="216.2">PART NUMBER</text>
<text x="336.3" y="221.6">Estructura principal brazo</text>
<text x="351.3" y="216.2">DESCRIPTION</text>
<text x="389.6" y="216.3">MASS (kg)</text>
<text x="389.6" y="221.6">4,43</text>
<text x="336.3" y="226.9">pantalla TV</text>
<text x="174.5" y="229.6" transform="rotate(-45 174.5 229.6)">10 THRU</text>
<text x="274.4" y="232.2">2</text>
<text x="284.2" y="232.2">1</text>
<text x="290.9" y="232.2">SIL‐V0025‐STEBRAZI01</text>
<text x="336.3" y="232.3">Refuerzo brazo pantalla</text>
<text x="389.6" y="232.2">0,73</text>
<text x="336.3" y="237.6">izquierdo</text>
<text x="123.5" y="247.5" transform="rotate(-90 123.5 247.5)">130</text>
<text x="144.7" y="272.8">100,55</text>
<text x="358.5" y="274.9">SIL‐V0025‐BRAZI01‐MET01</text>
<text x="114" y="281.3" transform="rotate(-45 114 281.3)">10 THRU</text>
<text x="358.4" y="278.7">1772</text>
</g>
<g font-size="3.3">
<text x="141.4" y="221.4" transform="rotate(-45 141.4 221.4)">⌀</text>
<text x="172.6" y="231.6" transform="rotate(-45 172.6 231.6)">⌀</text>
<text x="112" y="283.3" transform="rotate(-45 112 283.3)">⌀</text>
</g>
<g font-size="3.1">
<text x="312.8" y="246.8">Tolerancias para dimensiones lineales y angulares sin indicación individual</text>
<text x="312.8" y="250.4">de tolerancia, según ISO 2768‐1:1989</text>
<text x="312.8" y="254">Zonas de rugosidad no especificada, Ra 3.2</text>
<text x="377.7" y="285.6">A3</text>
<text x="397" y="285.9">1 /4</text>
</g>
<g font-size="2.4">
<text x="271.2" y="244.4">MATERIAL:</text>
<text x="271.3" y="251.9">ACABADO SUPERFICIAL:</text>
<text x="271.9" y="247.4">Steel , mild</text>
<text x="271.3" y="254.6">Negro satinado liso</text>
<text x="271.2" y="259.7">SCALE:</text>
<text x="350.6" y="260.9">DRAWN: Adrián Parro</text>
<text x="391.2" y="260.6">24/02/2014</text>
<text x="350.6" y="267">CHECKED: Antonio García</text>
<text x="391.2" y="266.6">24/02/2014</text>
<text x="350.7" y="271.4">DWG NO:</text>
<text x="350.8" y="276.8">Id. Ref:</text>
<text x="350.8" y="282.8">REV</text>
<text x="371.2" y="282.9">SIZE</text>
<text x="390.9" y="282.9">SHEET</text>
</g>
</svg>
